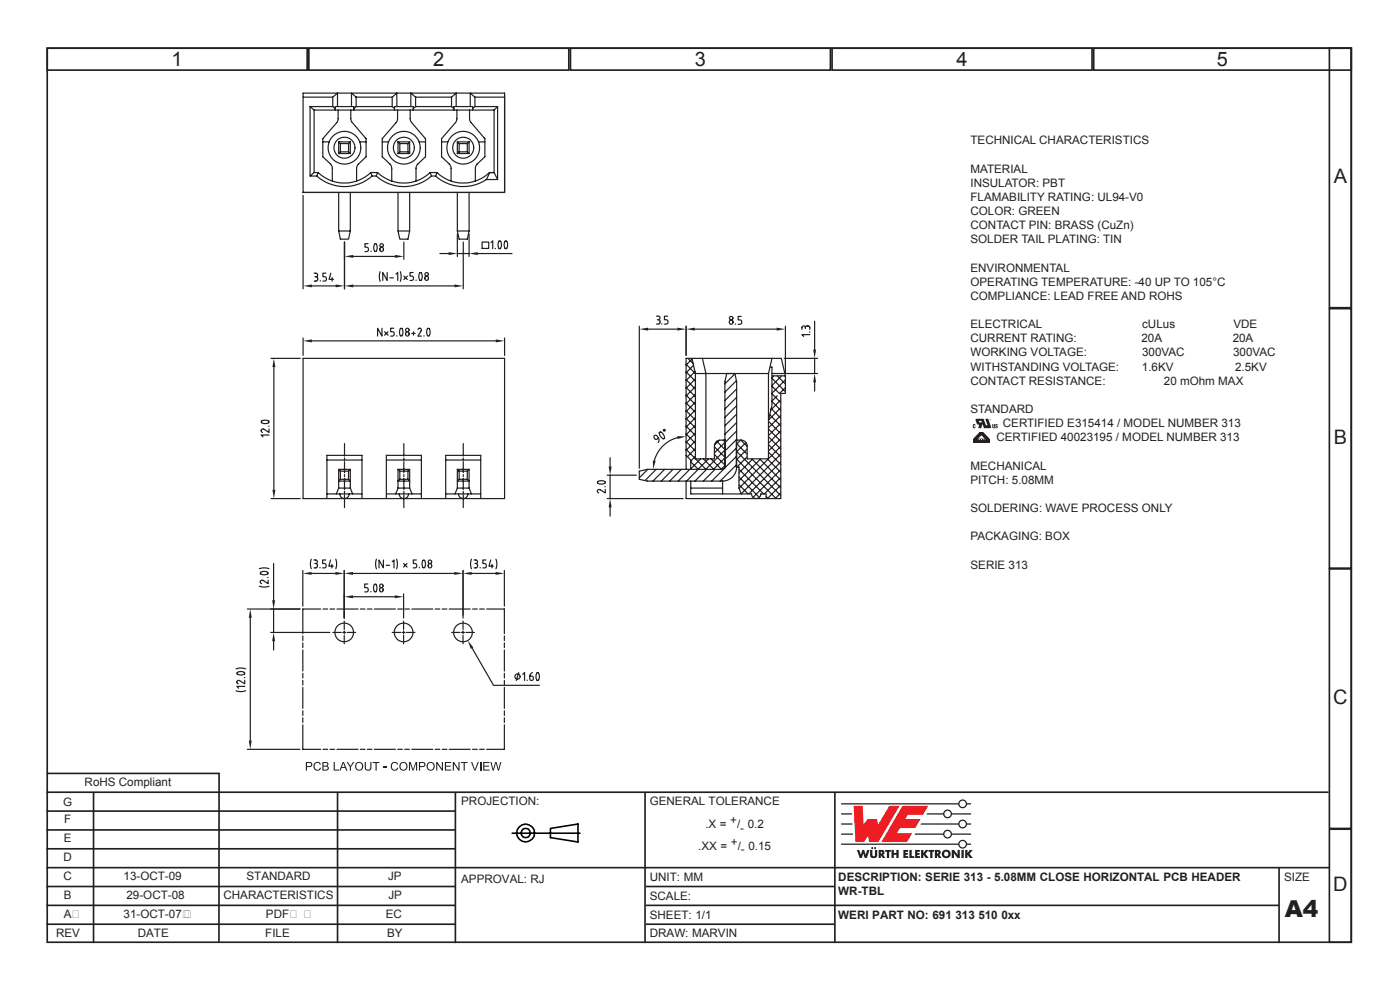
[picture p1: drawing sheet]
<svg xmlns="http://www.w3.org/2000/svg" width="297mm" height="210mm" viewBox="0 0 297 210" stroke-linecap="round" stroke-linejoin="round" font-family="sans-serif">
<g fill="none" stroke="#231f20" stroke-width=".35">
<path d="M10 10.2h276.7v189.7h-276.7zM10 10.2h55.2v4.7h-55.2zM65.5 10.2h55.2v4.7h-55.2zM121 10.2h55.2v4.7h-55.2zM176.5 10.2h55.2v4.7h-55.2zM232 10.2h54.7v4.7h-54.7zM282 10.2h4.7v55.1h-4.7zM282 65.5h4.7v55h-4.7zM282 120.7h4.7v55h-4.7zM9.8 168h272M9.8 176h86.7M9.8 172h86.7"/>
<path d="M9.9 164.1h36.7M19.8 168v32M46.5 164l-.1 36M71.6 168v32M96.6 168v32M136.8 168v32M177.1 168v32M282 175.9h4.7v24h-4.7zM9.8 192h86.7M9.8 188h86.7M9.8 196h86.7M9.8 184h272.2"/>
<path d="M9.8 180h86.7M137 192h134.3M137 188h40.1M137 196h40.1M271.3 184v16"/>
</g>
<g fill="none" stroke="#000" stroke-width=".34">
<path d="M108.6 176.7h14.4M116.8 175.7l5.8-.9v3.8l-5.8-.9z"/>
<circle cx="111.5" cy="176.7" r="1.88"/>
<circle cx="111.5" cy="176.7" r="1.02"/>
</g>
<g fill="#ee1d23">
<path d="M181.1 170.9h1.9l.2 4 .9-1.2h2l.2 1.3 2.4-4.1h2.1l-4.5 7.7h-1.9l-.2-1.3-.9 1.3h-1.8z"/>
<path d="M191.4 170.9h5.5l-1.1 1.9h-3.2l-.6 .9h3.3l-1.1 1.9h-3.3l-.6 1.1h3.2l-1.1 1.9h-5.4z"/>
</g>
<g fill="#231f20">
<path d="M181.8 180.3h.5l.3 1 .3-1h.4l.3 1 .4-1h.5l-.6 1.7h-.5l-.3-1-.3 1h-.4z"/>
<path d="M184.6 180.3h.5v1.2l.2 .1 .3-.1v-1.2h.5v1.1a.76 .76 0 0 1-.8 .6 .76 .76 0 0 1-.7-.6z"/>
<path d="M187.8 180.3h1.2v.4h-.4v1.3h-.5l.1-1.3h-.4z"/>
<path d="M189.1 180.3h.5v.6h.6v-.6h.5l-.1 1.7h-.4v-.7h-.6v.7h-.5z"/>
<path d="M191.6 180.3h1.1v.4h-.6v.2h.5v.4h-.5v.3h.6v.4h-1.1z"/>
<path d="M192.9 180.3h.5v1.3h.5v.4h-1z"/>
<path d="M194.1 180.3h1v.4h-.5v.2h.5v.4h-.5v.3h.6v.4h-1.1z"/>
<path d="M195.4 180.3h.5v.7l.5-.7h.6l-.7 .8 .7 .9h-.6l-.5-.7v.7h-.5z"/>
<path d="M197 180.3h1.2v.4h-.4v1.3h-.5v-1.3h-.3z"/>
<path d="M201.9 180.3h.5l.8 1-.1-1h.5v1.7h-.5l-.7-1.1v1.1h-.5z"/>
<path d="M204 180.3h.5v1.7h-.5z"/>
<path d="M204.7 180.3h.5v.7l.5-.7h.6l-.6 .8 .7 .9h-.6l-.6-.7v.7h-.5z"/>
<circle cx="185" cy="179.9" r=".22"/>
<circle cx="185.7" cy="179.9" r=".22"/>
</g>
<g fill="#231f20">
<path d="M186.4 180.3h.5a.55 .55 0 0 1 .7 .3 .55 .55 0 0 1-.3 .7l.5 .7h-.5l-.4-.6v.6h-.5zM186.9 180.7v.3h.2v-.2z" fill-rule="evenodd"/>
<path d="M198.3 180.3h.6a.55 .55 0 0 1 .6 .3 .55 .55 0 0 1-.2 .7l.4 .7h-.5l-.4-.6v.6h-.5zM198.8 180.7v.3h.2l.1-.2z" fill-rule="evenodd"/>
<path d="M199.8 181.1a.95 .95 0 0 1 1.9 0 .95 .95 0 0 1-1.9 0zM200.3 181.2a.5 .5 0 0 0 1 0 .5 .5 0 0 0-1 0z" fill-rule="evenodd"/>
</g>
<path d="M178.4 176.9h2.6M178.4 174.8h2.4M178.4 172.6h2.3" fill="none" stroke="#231f20" stroke-width=".27"/>
<g fill="#231f20">
<path d="M203.5 170.5a.7 .7 0 0 1 1.4 0 .7 .7 0 0 1-1.4 0zM178.4 170.4h24.9a.94 .94 0 0 1 .9-.8 .94 .94 0 0 1 1 .8h.8v.2h-.8a.94 .94 0 0 1-1 .9 .94 .94 0 0 1-.9-.9h-24.9z" fill-rule="evenodd"/>
<path d="M200.3 172.6a.7 .7 0 0 1 1.4 0 .7 .7 0 0 1-1.4 0zM196.7 172.5h3.4a.94 .94 0 0 1 .9-.8 .94 .94 0 0 1 1 .8h4v.3h-4a.94 .94 0 0 1-1 .8 .94 .94 0 0 1-.9-.8h-3.6z" fill-rule="evenodd"/>
<path d="M203.5 174.8a.7 .7 0 0 1 1.4 0 .7 .7 0 0 1-1.4 0zM195.4 174.7h7.9a.94 .94 0 0 1 .9-.9 .94 .94 0 0 1 1 .9h.8v.2h-.8a.94 .94 0 0 1-1 .8 .94 .94 0 0 1-.9-.8h-8z" fill-rule="evenodd"/>
<path d="M200.3 176.9a.7 .7 0 0 1 1.4 0 .7 .7 0 0 1-1.4 0zM194.2 176.8h5.9a.94 .94 0 0 1 .9-.8 .94 .94 0 0 1 1 .8h4v.3h-4a.94 .94 0 0 1-1 .8 .94 .94 0 0 1-.9-.8h-6.1z" fill-rule="evenodd"/>
<path d="M203.5 179.1a.7 .7 0 0 1 1.4 0 .7 .7 0 0 1-1.4 0zM178.4 178.9h24.9a.94 .94 0 0 1 .9-.8 .94 .94 0 0 1 1 .8h.8v.3h-.8a.94 .94 0 0 1-1 .8 .94 .94 0 0 1-.9-.8h-24.9z" fill-rule="evenodd"/>
</g>
<path d="M64.3 71.7v3.7M66.2 72.3h39M107 71.7v3.7" fill="none" stroke="#231f20" stroke-width=".25"/>
<g fill="#231f20">
<path d="M64.3 72.3l1.9-.3v.6z"/>
<path d="M105.2 72l1.8 .3-1.8 .3z"/>
</g>
<g fill="none" stroke="#231f20" stroke-width=".25">
<path d="M73.1 51.4v9.9M98.3 51.4v9.9M74.9 60.6h21.5M81 69.6v1.7l-.9-1.7v1.7M81.6 70.4l.7 .7M82.3 70.4l-.7 .7M83.5 69.6h-.6v.8h.4a.47 .47 0 0 1 .3 .4 .47 .47 0 0 1-.3 .5h-.4M84.2 71.2v.1M84.9 69.7l.2-.1a1.15 1.15 0 0 1 0 1.7l-.2-.1a1.58 1.58 0 0 1 0-1.5zM87.3 70.7h.8M87.7 70.4v.7M88.7 69.9a.37 .37 0 0 1 .5-.3 .37 .37 0 0 1 .1 .6l-.6 1.1h.7"/>
<path d="M89.9 71.2v.1M90.7 69.7l.2-.1a1.11 1.11 0 0 1 0 1.7l-.2-.1a1.58 1.58 0 0 1 0-1.5z"/>
<circle cx="86.4" cy="70.8" r=".44"/>
<circle cx="86.4" cy="70" r=".38"/>
</g>
<g fill="#231f20">
<path d="M73.1 60.6l1.8-.3v.7z"/>
<path d="M96.4 60.3l1.9 .3-1.9 .4z"/>
</g>
<g fill="none" stroke="#231f20" stroke-width=".25">
<path d="M73.1 51.4v3.6M74.9 54.4h8.9M80.7 57.6l-.2 .8 .2 1.3M82.1 57.8v1.7l-.9-1.7v1.7M82.7 58.9h.7M84 58.2l.4-.4v1.7M84.9 57.6l.2 .8-.2 1.3M85.7 58.6l.7 .7M85.7 51.4v3.6M86.4 58.6l-.7 .7M87.6 57.8h-.6v.8h.3a.47 .47 0 0 1 .4 .4 .47 .47 0 0 1-.4 .5h-.3M88.3 59.4v.1"/>
<path d="M89.1 57.8h.1a1.11 1.11 0 0 1 0 1.7l-.2-.1a1.46 1.46 0 0 1 .1-1.6z"/>
<circle cx="90.5" cy="59" r=".42"/>
<circle cx="90.5" cy="58.2" r=".37"/>
</g>
<g fill="#231f20">
<path d="M73.1 54.4l1.8-.3v.6z"/>
<path d="M83.8 54.1l1.9 .3-1.9 .3z"/>
</g>
<g fill="none" stroke="#231f20" stroke-width=".25">
<path d="M64.3 41.4v19.9M73.1 51.4v9.9M78.1 51.7h-.7v.7h.4a.48 .48 0 0 1 .4 .5 .48 .48 0 0 1-.4 .5h-.4M78.7 53.3v.1M79.5 51.8l.2-.1a1.15 1.15 0 0 1 0 1.7l-.2-.1a1.54 1.54 0 0 1 0-1.5zM66.2 60.6h5"/>
<circle cx="80.9" cy="52.9" r=".43"/>
<circle cx="81" cy="52.1" r=".38"/>
</g>
<g fill="#231f20">
<path d="M71.2 60.3l1.9 .3-1.9 .4z"/>
<path d="M64.3 60.6l1.9-.3v.7z"/>
</g>
<path d="M66.6 57.9h.4a.37 .37 0 0 1 .4 .4 .37 .37 0 0 1-.4 .4M66.8 58.7h.2M67 58.7a.47 .47 0 0 1 .4 .5 .47 .47 0 0 1-.4 .4h-.4M67.9 59.5v.1M69.1 57.9h-.6v.8h.4a.48 .48 0 0 1 .3 .5 .48 .48 0 0 1-.3 .4h-.4M70.2 57.9l-.4 1.4h.9M70.5 58.9v.7M57.5 76h6.2M58.1 77.9v26M57.5 105.8h6.2" fill="none" stroke="#231f20" stroke-width=".25"/>
<g fill="#231f20">
<path d="M57.8 103.9h.6l-.3 1.9z"/>
<path d="M58.1 76l.3 1.9h-.6z"/>
</g>
<path d="M93.3 53.8h1.9M97 49.6v4.8M97 53.8h2.5M99.5 49.6v4.8M101.4 53.8h7.2M55.5 89.3a1.14 1.14 0 0 1 1.6 .2 1.11 1.11 0 0 1-1.7 0zM57 90.4h.1M57.1 92.3h-1.7l.4 .4M57.1 91v.7l-1.1-.7a.38 .38 0 0 0-.6 .2 .38 .38 0 0 0 .3 .5" fill="none" stroke="#231f20" stroke-width=".25"/>
<g fill="#231f20">
<path d="M95.2 53.5l1.8 .3-1.8 .3z"/>
<path d="M99.5 53.8l1.9-.3v.6z"/>
</g>
<path d="M102.3 51.3h1.4v1.4h-1.4zM104.2 51.5l.3-.4v1.7M105.1 52.7v.1M105.8 51.2l.2-.1a1.13 1.13 0 0 1 0 1.7l-.2-.1a1.58 1.58 0 0 1 0-1.5zM107.1 51.2l.2-.1a1.13 1.13 0 0 1 0 1.7l-.2-.1a1.58 1.58 0 0 1 0-1.5zM64.2 121v7.6M66.1 121.6h5.1M73 121v10.1" fill="none" stroke="#231f20" stroke-width=".25"/>
<g fill="#231f20">
<path d="M71.2 121.3l1.8 .3-1.8 .3z"/>
<path d="M64.2 121.6l1.9-.3v.6z"/>
</g>
<path d="M66 118.6l-.1 .8 .1 1.2M66.6 118.8h.4a.37 .37 0 0 1 .3 .4 .37 .37 0 0 1-.3 .3M66.8 119.5h.2M67 119.5a.47 .47 0 0 1 .3 .5 .47 .47 0 0 1-.3 .5h-.4M69.1 118.8h-.7v.7h.4a.48 .48 0 0 1 .4 .5 .48 .48 0 0 1-.4 .5h-.4M70.1 118.8l-.3 1.3h.9M70.4 119.7v.8M71.2 118.6l.2 .8-.2 1.2M67.9 120.4v.1M73 126v5.1M74.9 126.6h8.9M85.6 126v5.1" fill="none" stroke="#231f20" stroke-width=".25"/>
<g fill="#231f20">
<path d="M73 126.6l1.9-.3v.6z"/>
<path d="M83.8 126.3l1.8 .3-1.8 .3z"/>
</g>
<g fill="none" stroke="#231f20" stroke-width=".25">
<path d="M73 121v10.1M74.9 121.6h21.5M78 123.9h-.6v.7h.3a.46 .46 0 0 1 .4 .5 .46 .46 0 0 1-.4 .5h-.3M78.7 125.5v.1M79.4 124l.2-.1a1.17 1.17 0 0 1 0 1.7l-.2-.1a1.58 1.58 0 0 1 0-1.5zM98.2 121v10.1"/>
<circle cx="80.9" cy="125.1" r=".44"/>
<circle cx="80.9" cy="124.3" r=".38"/>
</g>
<g fill="#231f20">
<path d="M73 121.6l1.9-.3v.6z"/>
<path d="M96.4 121.3l1.8 .3-1.8 .3z"/>
</g>
<g fill="none" stroke="#231f20" stroke-width=".25">
<path d="M79.9 118.6l-.2 .8 .2 1.2M81.3 118.8v1.7l-.9-1.7v1.7M81.9 119.9h.8M83.2 119.2l.4-.4v1.7M84.1 118.6l.2 .8-.2 1.2M85.6 119.5l.8 .8M86.4 119.5l-.8 .8M88.3 118.8h-.6v.7h.3a.47 .47 0 0 1 .4 .5 .47 .47 0 0 1-.4 .5h-.3M89.7 118.9l.2-.1a1.11 1.11 0 0 1 0 1.7l-.2-.1a1.69 1.69 0 0 1 0-1.5zM89 120.4v.1M98.2 121v9.5M100.1 121.6h5"/>
<path d="M107 121v7.6"/>
<circle cx="91.2" cy="119.2" r=".37"/>
<circle cx="91.2" cy="120" r=".43"/>
</g>
<g fill="#231f20">
<path d="M98.2 121.6l1.9-.3v.6z"/>
<path d="M105.1 121.3l1.9 .3-1.9 .3z"/>
</g>
<g fill="none" stroke="#231f20" stroke-width=".25">
<path d="M58 119.5v7.8M100 118.6l-.2 .8 .2 1.2M100.6 118.8h.3a.37 .37 0 0 1 .4 .4 .37 .37 0 0 1-.4 .3M100.8 119.5h.1M100.9 119.5a.47 .47 0 0 1 .4 .5 .47 .47 0 0 1-.4 .5h-.3M103.1 118.8h-.7v.7h.4a.47 .47 0 0 1 .4 .5 .47 .47 0 0 1-.4 .5h-.4M104.1 118.8l-.4 1.3h1M104.4 119.7v.8M105.2 118.6l.2 .8-.2 1.2M57.4 134.2h12.6M57.4 129.2h6.2M58 129.2v5"/>
<path d="M58 136v1.9M101.9 120.4v.1"/>
</g>
<g fill="#231f20">
<path d="M58 134.2l.4 1.8h-.7z"/>
<path d="M57.7 127.3h.7l-.4 1.9z"/>
</g>
<path d="M52.5 129.2h11.1M53.1 131.1v26M55 124.4l.8 .1 1.3-.1M55 120.6l.8-.1 1.3 .1M55.3 121.4a1.16 1.16 0 0 1 1.6 .2 1.11 1.11 0 0 1-1.7 0zM56.8 122.5h.1M56.9 123.1v.7l-1.1-.7a.38 .38 0 0 0-.6 .2 .38 .38 0 0 0 .3 .5M52.5 159h11.1" fill="none" stroke="#231f20" stroke-width=".25"/>
<g fill="#231f20">
<path d="M53.1 129.2l.3 1.9h-.6z"/>
<path d="M52.8 157.1h.6l-.3 1.9z"/>
</g>
<path d="M163.7 79.2h9.7M166.4 76h7M172.8 68.1v6.1M172.8 76v3.2M172.8 81.1v1.9M50.1 146.5l.8 .2 1.2-.2M50.1 141.9l.8-.2 1.2 .2M50.3 142.6a1.15 1.15 0 0 1 1.6 .2 1.17 1.17 0 0 1-1.7 0zM51.8 143.7h.1M51.9 145.6h-1.7l.4 .4M51.9 144.3v.7l-1.1-.6a.38 .38 0 0 0-.5 .1 .38 .38 0 0 0 .2 .5" fill="none" stroke="#231f20" stroke-width=".25"/>
<g fill="#231f20">
<path d="M172.8 79.2l.3 1.9h-.6z"/>
<path d="M172.5 74.2h.6l-.3 1.8z"/>
</g>
<path d="M145.6 69.2v6.2M147.4 69.8h17.4M166.6 69.2v9.9M170.9 69.5a.37 .37 0 0 0-.4-.4 .37 .37 0 0 0-.4 .4v.4M170.9 69.5a.48 .48 0 0 1 .4-.4 .48 .48 0 0 1 .5 .4v.4M170.9 69.5v.2M171.7 70.4h.1M171.8 71h-1.7l.4 .4" fill="none" stroke="#231f20" stroke-width=".25"/>
<g fill="#231f20">
<path d="M164.8 69.5l1.8 .3-1.8 .3z"/>
<path d="M145.6 69.8l1.8-.3v.6z"/>
</g>
<g fill="none" stroke="#231f20" stroke-width=".25">
<path d="M71.8 49l.4 1.7h1.7l.4-1.7M71.8 40.8v8.2M71.8 49h2.5M74.3 40.8v8.2M84.4 49h2.5l-.4 1.7h-1.7zM84.4 40.8v8.2M86.9 40.8v8.2M97 40.8v8.2M97 49l.4 1.7h1.7l.4-1.7M97 49h2.5M99.5 40.8v8.2M64.3 76h42.7v29.8h-42.7z"/>
<path d="M135.6 69.2v30.1M137.5 69.8h6.2M145.6 69.2v6.2M145.6 78.9l1.9 2M145.6 77.3l1.9 1.9M146 76l1 1.1M146.8 76l.7 3.2M146.8 76.2l-1.2 1.2M147.1 77.5l-1.5 1.6M147.4 78.8l-1.8 1.9M147.5 79.2v18.1M147.5 79.2h2.3"/>
<path d="M149.8 79.2l-.8-3.2h-3.4v23.6M149.8 79.2v18.1M154.2 79.2h1.7l.4 1.8v18.1a2.99 2.99 0 0 1-3 3M154.2 79.2l-.4 1.8v18.1l-.1 .3-.4 .2M154.2 79.2l-.1 .1M155.9 79.3l-2.1 2.1M156 68.7v.1M157.2 67.1h-.6v.8h.4a.48 .48 0 0 1 .4 .4 .48 .48 0 0 1-.4 .5h-.4M163.8 79.7h2.8M166.6 79.7v.1M166.6 79.7l-.9-3.7h-1.9l-.8 3.2v18.1h-4.5v-2.7l-.1-.5-.4-.5a2.35 2.35 0 0 0-1.8-.2v5.7h.6v4.4l.5 1.3M166.6 79.7v3.8h-1v22.3h-20v-3.7"/>
<path d="M69.4 97.6h7.4M71.8 99.6v3.9M71.8 99.6h2.5M71.8 99.6l.4 .3M72.2 99.9v1.8M73.1 94.1v2.6M73.1 97.1v.4M73.1 97.9v2.4M73.9 99.9v1.8M74.3 99.6l-.4 .3h-1.7M74.3 99.6v3.9M82 97.6h7.4"/>
<path d="M84.4 99.6h2.5l-.4 .3M84.4 99.6l.4 .3h1.7M84.4 99.6v3.9M84.8 99.9v1.8M85.7 94.1v2.6M85.7 97.1v.4M85.7 97.9v2.4M86.5 99.9v1.8M86.9 99.6v3.9M94.6 97.6h7.4M97 99.6v3.9M97 99.6h2.5"/>
<path d="M97 99.6l.4 .3M97.4 99.9h1.7M97.4 99.9v1.8M98.3 94.1v2.6M98.3 97.1v.4M98.3 97.9v2.4M99.1 99.9v1.8M99.5 99.6v3.9M99.5 99.6l-.4 .3M137.4 99.6l-1.8 1.7M139.2 99.6l-2.4 2.3M141 99.6l-2.5 2.5"/>
<path d="M142.8 99.6l-2.5 2.5M144.5 99.6l-2.4 2.5M145.6 96.6l.9 1v2M145.6 95.3l1.9 2M145.6 93.7l1.9 2M145.6 92l1.9 2M145.6 90.4l1.9 2M145.6 88.8l1.9 1.9M145.6 87.1l1.9 2M145.6 85.5l1.9 1.9M145.6 83.8l1.9 2M145.6 82.2l1.9 2"/>
<path d="M145.6 80.5l1.9 2M146.3 99.6l-2.4 2.5M146.5 98l1.6 1.6-2.5 2.5M147.5 97.3h4.1v-2.7l.1-.5 .3-.5a2.45 2.45 0 0 1 1.9-.2v5.8l-.6 .4M147.5 80.4l-1.9 2M147.5 82l-1.9 2M147.5 83.7l-1.9 1.9M147.5 85.3l-1.9 2M147.5 87l-1.9 1.9M147.5 88.6l-1.9 2M147.5 90.2l-1.9 2M147.5 91.9l-1.9 2"/>
<path d="M147.5 93.5l-1.9 2M147.5 95.2l-1.7 1.7M147.5 96.8l-1 1M147.5 97.3l2.3 2.3M148.7 97.3l-2.2 2.1M149.2 97.3l2.2 2.3M149.9 99.6l-2.5 2.5M150.3 97.3l-2.2 2.3M150.8 97.3l2.3 2.3M151.6 96.4l2.2 2.2M151.6 94.8l2.2 2.2M151.7 99.6l-2.5 2.5"/>
<path d="M152.1 93.6l1.7 1.8M152.6 93.4l-1 1M153.3 99.6h-15.9l-1.8 .3v1.8l1.8 .4h15.9M153.4 93.4l.4 .3M153.5 99.5l-2.5 2.6M153.8 93.8l-2.2 2.3M153.8 95.5l-4.1 4.1M153.8 97.1l-2.4 2.5M153.8 98.8l-.8 .8M156.2 80.8l-2.4 2.4M156.3 89.6l-2.5 2.5M156.3 86.1l-2.5 2.5"/>
<path d="M156.3 98.6l-3.5 3.5M156.3 93.2l-2.5 2.5M156.3 96.8l-2.6 2.5M156.3 95l-2.5 2.4M156.3 91.4l-2.5 2.5M156.3 87.8l-2.5 2.5M156.3 84.3l-2.5 2.5M156.3 82.5l-2.5 2.5M69.4 105.8v-9.2h7.4v9.2M69.4 104.8h7.4M72.1 104.8a.99 .99 0 0 0 1 1 .99 .99 0 0 0 1-1M72.2 101.7l-.4 .4h2.5l-.4-.4"/>
<path d="M72.2 101.7h1.7M73.1 100.7v.4M73.1 101.5v2.3M73.1 104.2v.4M73.1 105v2.7M74.3 103.5h-2.5l-.4 1.3M74.3 103.5l.5 1.3M82 105.8v-9.2h7.4v9.2M82 104.8h7.4M84.4 103.5h2.5l.5 1.3M84.4 103.5l-.5 1.3M84.7 104.8a.99 .99 0 0 0 1 1 .99 .99 0 0 0 1-1"/>
<path d="M84.8 101.7h1.7M84.8 101.7l-.4 .4h2.5l-.4-.4M85.7 100.7v.4M85.7 101.5v2.3M85.7 104.2v.4M85.7 105v2.7M94.6 105.8v-9.2h7.4v9.2M94.6 104.8h7.4M97 103.5h2.5M97 103.5l-.5 1.3M97.3 104.8a1 1 0 0 0 1 1 1 1 0 0 0 1-1M97.4 101.7h1.7"/>
<path d="M97.4 101.7l-.4 .4h2.5l-.4-.4M98.3 100.7v.4M98.3 101.5v2.3M98.3 104.2v.4M98.3 105v2.7M99.5 103.5l.5 1.3M146.5 102.1v2.7h12.9a.99 .99 0 0 0 1 1 .99 .99 0 0 0 1-1h1.1v1M146.5 103.5h6.8M153.3 102.1v2.7M64.2 134.9v1M64.2 136.4v1M64.2 137.9v4.4"/>
<path d="M68 129.2h-3.8v5.2M68.5 129.2h1M70 129.2h1M70.6 134.2h1.8M71.5 129.2h4.5M72.7 134.2h.6M73 131.7v1.8M73 133.8v.7M73 134.8v1.8M73.7 134.2h1.7M76.4 129.2h1M77.9 129.2h1"/>
<path d="M79.4 129.2h4.5M83.2 134.2h1.8M84.4 129.2h1M85.3 134.2h.6M85.6 131.7v1.8M85.6 133.8v.7M85.6 134.8v1.8M85.9 129.2h1M86.2 134.2h1.8M87.4 129.2h4.4M92.3 129.2h1M93.8 129.2h1"/>
<path d="M95.3 129.2h4.5M95.8 134.2h1.8M97.9 134.2h.6M98.2 131.7v1.8M98.2 133.8v.7M98.2 134.8v1.8M98.8 134.2h1.8M100.3 129.2h1M101.7 129.2h1M103.2 129.2h3.8v5.2M107 134.9v1M107 136.4v1"/>
<path d="M107 137.9v4.4M64.2 153.7v5.3h3.8M64.2 142.8v1M64.2 144.3v1M64.2 145.8v4.5M64.2 150.8v1M64.2 152.3v.9M68.5 159h1M70 159h1M71.5 159h4.5M76.4 159h1M77.9 159h1"/>
<path d="M79.4 159h4.5M84.4 159h1M85.9 159h1M87.4 159h4.4M92.3 159h1M93.8 159h1M95.3 159h4.5M100.3 159h1M101.7 159h1M107 153.7v5.3h-3.8M107 142.8v1M107 144.3v1"/>
<path d="M107 145.8v4.5M107 150.8v1M107 152.3v.9"/>
<circle cx="155.1" cy="68.3" r=".43"/>
<circle cx="155.1" cy="67.5" r=".38"/>
</g>
<g fill="#231f20">
<path d="M143.7 69.5l1.9 .3-1.9 .3z"/>
<path d="M135.6 69.8l1.9-.3v.6z"/>
</g>
<g fill="none" stroke="#231f20" stroke-width=".25">
<path d="M163.3 77.9h.5v8l-.8 3.3M164.2 79.7l-.4 .4M164.9 79.7l1.7 1.8M165.8 79.7l-2 2.1M166.5 79.7l.1 .1M143.7 92.8a7 7 0 0 0-4.9 4.9M156.3 99v.1M156.3 97.4l8.3 8.4M156.3 95.8l9.3 9.3M156.3 94.1l2.2 2.2M156.8 99.5l5.2 5.3M157.1 93.4l-.8 .8"/>
<path d="M157.2 93.4l1.3 1.3M158.3 93.9l-2 2M158.5 95.3l-2.2 2.2M158.5 96.9l-2.2 2.2M159.5 97.3l6.1 6.2M159.7 97.3l-2.9 3M161.1 97.3l4.5 4.5M161.4 97.3l-4.6 4.6M162.8 97.3l2.8 2.9M163 95.9l2.6 2.6M163 94.3l2.6 2.6M163 92.6l2.6 2.6"/>
<path d="M163 91l2.6 2.6M163 89.4l2.6 2.6M163.3 88l2.3 2.3M163.6 86.6l2 2.1M163.8 85.2l1.8 1.8M163.8 83.5l1.8 1.9M163.8 81.9l1.5 1.6M163.8 80.2l2.8 2.9M164.9 83.9l-1.1 1.2M165.6 84.8l-2.1 2.2M165.6 86.5l-2.6 2.6M165.6 88.1l-2.6 2.6"/>
<path d="M165.6 89.8l-2.6 2.6M165.6 91.4l-2.6 2.6M165.6 93.1l-2.6 2.6M165.6 94.7l-8.8 8.9M165.6 96.3l-8.4 8.4M165.6 98l-6.7 6.8M165.6 99.6l-5.8 5.9M166.6 80.6l-2.8 2.8M166.6 82.2l-1.2 1.3M156.8 102.8l1.9 2M156.8 101.2l4.3 4.3M162.5 105.3l.5 .5"/>
<path d="M165.6 101.3l-3.4 3.5M165.6 102.9l-2.8 2.9M165.6 104.6l-1.2 1.2"/>
</g>
<g fill="#231f20">
<path d="M143.7 92.5l1.9 .1-1.9 .5z"/>
<path d="M138.5 97.7l.6 .1-.5 1.8z"/>
</g>
<g fill="none" stroke="#231f20" stroke-width=".25">
<path d="M129.4 97.1v1.9M139.7 92.9l-.3 .3a.42 .42 0 0 1-.6-.1 .42 .42 0 0 1 0-.6 .42 .42 0 0 1 .6 0 1.03 1.03 0 0 1 .2 1.4M140 91.6a1.16 1.16 0 0 1 .9 1.4 1.11 1.11 0 0 1-.9-1.4zM128.8 100.8h6.2M128.8 105.8h16.1M129.4 100.8v5M129.4 107.6v1.9"/>
<circle cx="140.9" cy="91.3" r=".19"/>
</g>
<g fill="#231f20">
<path d="M129.1 99h.6l-.3 1.8z"/>
<path d="M129.4 105.8l.3 1.8h-.6z"/>
</g>
<g fill="none" stroke="#231f20" stroke-width=".25">
<path d="M64.3 19.8h42.7v21h-42.7zM64.3 20.6h6.3M65.8 22.6h4.8l.5 .4M65.8 22.6l.8 .7v13.3l-.8 .7h1.4M65.8 22.6v14.7M66.6 36.6h.9l-.3 .7M66.7 23.3h38.1M67.2 37.3a8.8 8.8 0 0 0 11.7 0M67.5 36.6a8.1 8.1 0 0 0 11.1 0M68.5 30.1h1.3M70.6 22.6v-2l1-.8v2.8M71.1 23.3v-.7h4v.7"/>
<path d="M71.7 23.3l-.1 2.5-3.1 3.6v3.9l1.9 1.9 .1 3.2M71.8 30.1l.4 .4h1.7M71.8 30.1h2.5M71.8 30.1v2.5M72.2 32.2h1.7M72.2 32.2l-.4 .4M72.2 30.5v1.7M73.9 32.2l.4 .4h-2.5M73.9 30.5v1.7M74.3 30.1l-.4 .4M74.3 30.1v2.5M74.4 23.3l.1 2.4 3.2 3.7v3.9l-1.9 1.9-.2 3.2"/>
<path d="M75.6 20.6l-1-.8v2.8M75.6 22.6h7.6M75.6 20.6h7.6M75.6 22.6l-.5 .4M75.6 20.6v2M76.3 30.1h1.4M78.6 36.6l.3 .7M78.6 36.6h1.5M79.8 37.3a8.8 8.8 0 0 0 11.7 0M80.1 36.6a8.1 8.1 0 0 0 11.1 0M80.1 36.6l-.3 .7h-.9M81.1 30.1h1.3"/>
<path d="M83.2 22.6v-2l1-.8v2.8M83.2 22.6l.5 .4M83.7 23.3v-.7h4v.7M84.3 23.3l-.1 2.5-3.1 3.6v3.9l1.9 1.9 .1 3.2M84.4 30.1l.4 .4h1.7M84.4 30.1h2.5M84.4 30.1v2.5M84.8 32.2h1.7M84.8 32.2l-.4 .4M84.8 30.5v1.7M86.5 32.2l.4 .4h-2.5M86.5 30.5v1.7"/>
<path d="M86.9 30.1l-.4 .4M86.9 30.1v2.5M87 23.3l.2 2.4 3.1 3.7v3.9l-1.9 1.9-.1 3.2M88.2 20.6v2h7.6M88.2 20.6h7.6M88.2 20.6l-1-.8v2.8M88.2 22.6l-.5 .4M88.9 30.1h1.4M91.2 36.6l.3 .7h.9M91.2 36.6h1.5a8.1 8.1 0 0 0 11.1 0M92.4 37.3a8.7 8.7 0 0 0 10.8 .8M92.7 36.6l-.3 .7"/>
<path d="M93.7 30.1h1.3M95.8 20.6l1-.8v2.8M95.8 22.6l.5 .4M95.8 20.6v2M96.3 23.3v-.7h4v.7M96.9 23.3l-.1 2.5-3.1 3.6v3.9l1.9 1.9 .1 3.2M97 30.1l.4 .4h1.7M97 30.1h2.5M97 30.1v2.5M97.4 32.2l-.4 .4M97.4 32.2h1.7M97.4 30.5v1.7"/>
<path d="M99.1 32.2l.4 .4h-2.5M99.1 30.5v1.7M99.5 30.1l-.4 .4M99.5 30.1v2.5M99.6 23.3l.1 2.4 3.2 3.7v3.9l-2 1.9-.1 3.2M100.8 20.6l-1-.8v2.8M100.8 22.6h4.8M100.8 20.6h6.2M100.8 22.6l-.5 .4M100.8 20.6v2M101.5 30.1h1.4M103.2 38.1h2.4"/>
<path d="M103.8 36.6h1l.8 1.5M103.8 36.6l-.6 1.5M103.8 36.6h1M104.8 23.3v13.3M105.6 22.6v15.5M105.6 22.6l-.8 .7M107 20.1v20.7h-42.7M149 76h14.8M149.8 79.2h13.2M126.8 102.1a1.11 1.11 0 0 1 1.6 .2 1.15 1.15 0 0 1-1.7 0zM128.3 103.2h.1M128.4 103.8v.8l-1.1-.7a.38 .38 0 0 0-.5 .2 .38 .38 0 0 0 .2 .5"/>
<path d="M100.2 137.5l4.5 7.9h9.7M110.1 142.7l-.6 1.6M110.9 143.1l.4-.4v1.6M111.8 144.3h.1M113 142.7a1.06 1.06 0 0 0-.4 1.6 .46 .46 0 0 0 .6-.4 .46 .46 0 0 0-.4-.5h-.4M113.9 142.8l.2-.1a1.11 1.11 0 0 1 0 1.6h-.2a1.54 1.54 0 0 1 0-1.5z"/>
<circle cx="73.1" cy="31.3" r="3.5"/>
<circle cx="73.1" cy="31.3" r="2.24"/>
<circle cx="85.7" cy="31.3" r="2.24"/>
<circle cx="85.7" cy="31.3" r="3.5"/>
<circle cx="98.3" cy="31.3" r="3.5"/>
<circle cx="98.3" cy="31.3" r="2.24"/>
<circle cx="73" cy="134.2" r="1.98"/>
<circle cx="85.6" cy="134.2" r="1.99"/>
<circle cx="98.2" cy="134.2" r="1.98"/>
<circle cx="109.8" cy="143.5" r=".56"/>
</g>
<path d="M99.2 135.9l1.2 1.4-.5 .3z" fill="#231f20"/>
<g fill="#231f20">
<path d="M66.8 161.8a.79 .79 0 0 1 1.3 .3l-.3 .1a.6 .6 0 0 0-.8-.3 .6 .6 0 0 0-.2 .9 .55 .55 0 0 0 .5 .5 .55 .55 0 0 0 .6-.5l.2 .1a.87 .87 0 0 1-1.2 .5 .87 .87 0 0 1-.3-1.4z"/>
<path d="M70.8 161.6h.2v1.6h.9v.3h-1.1z"/>
<path d="M73.5 161.6h.3l.6 .9 .5-.9h.3l-.7 1.1v.8h-.3v-.8z"/>
<path d="M77.4 161.6h.2v1.1a.48 .48 0 0 0 .5 .6 .48 .48 0 0 0 .5-.6v-1.1h.2v1.1a.72 .72 0 0 1-.7 .8 .72 .72 0 0 1-.7-.8z"/>
<path d="M79.1 161.6h1.4v.3h-.6v1.6h-.2v-1.6h-.6z"/>
<path d="M81.3 162.7h.7v.2h-.7z"/>
<path d="M83.2 161.8a.79 .79 0 0 1 1.3 .3l-.3 .1a.61 .61 0 0 0-.8-.3 .61 .61 0 0 0-.2 .9 .55 .55 0 0 0 .5 .5 .55 .55 0 0 0 .6-.5l.2 .1a.87 .87 0 0 1-1.3 .5 .87 .87 0 0 1-.2-1.4z"/>
<path d="M86.8 161.6h.3l.5 1.6 .6-1.6h.3v1.9h-.2v-1.6l-.6 1.6h-.2l-.5-1.6v1.6h-.2z"/>
<path d="M92.5 161.6h.3l.9 1.5v-1.5h.3v1.9h-.3l-.9-1.5v1.5h-.3z"/>
<path d="M94.4 161.6h1.3v.3h-1.1v.5h1v.2h-1v.6h1.1v.3h-1.3z"/>
<path d="M96.1 161.6h.2l1 1.5v-1.5h.2v1.9h-.3l-.9-1.5v1.5h-.2z"/>
<path d="M97.8 161.6h1.4v.3h-.6v1.6h-.2v-1.6h-.6z"/>
<path d="M99.9 161.6h.3l.5 1.7 .6-1.7h.3l-.7 1.9h-.3z"/>
<path d="M101.8 161.6h.3v1.9h-.3z"/>
<path d="M102.5 161.6h1.3v.3h-1.1v.5h1v.2h-1v.6h1.2v.3h-1.4z"/>
<path d="M104 161.6h.3l.3 1.6 .5-1.6h.2l.4 1.6 .4-1.6h.3l-.5 1.9h-.3l-.4-1.6-.4 1.6h-.3z"/>
<path d="M64.9 161.6h.7a.56 .56 0 0 1 .7 .6 .56 .56 0 0 1-.7 .5h-.5v.8h-.2zM65.1 161.9v.6h.7a.33 .33 0 0 0 .2-.4 .33 .33 0 0 0-.4-.2z"/>
<path d="M68.4 161.6h.7a.46 .46 0 0 1 .5 .3 .46 .46 0 0 1-.2 .6 .51 .51 0 0 1 .3 .6 .51 .51 0 0 1-.6 .4h-.7zM68.6 161.9v.5h.4a.3 .3 0 0 0 .4-.3 .3 .3 0 0 0-.4-.2zM68.6 162.6v.6h.8a.33 .33 0 0 0 .1-.4 .33 .33 0 0 0-.4-.2z"/>
<path d="M72.7 161.6h.3l.7 1.9h-.3l-.2-.6h-.7l-.2 .6h-.3zM72.8 161.8l-.3 .9h.6z"/>
<path d="M75.3 162.6a.9 .9 0 0 1 1.8 0 .9 .9 0 0 1-1.8 0zM75.8 162a.69 .69 0 0 0-.1 1 .69 .69 0 0 0 1-.1 .69 .69 0 0 0 0-.9 .69 .69 0 0 0-.9 0z"/>
<path d="M84.7 162.6a.9 .9 0 0 1 1.8 0 .9 .9 0 0 1-1.8 0zM85.1 162a.69 .69 0 0 0 0 1 .69 .69 0 0 0 1-.1 .69 .69 0 0 0 0-.9 .69 .69 0 0 0-1 0z"/>
<path d="M88.9 161.6h.7a.56 .56 0 0 1 .7 .6 .56 .56 0 0 1-.7 .5h-.5v.8h-.2zM89.1 161.9v.6h.7a.33 .33 0 0 0 .2-.4 .33 .33 0 0 0-.4-.2z"/>
<path d="M90.5 162.6a.9 .9 0 0 1 1.8 0 .9 .9 0 0 1-1.8 0zM90.9 162a.69 .69 0 0 0 0 1 .69 .69 0 0 0 1-.1 .69 .69 0 0 0-.1-.9 .69 .69 0 0 0-.9 0z"/>
</g>
<path d="M139.3 67.1h.4a.38 .38 0 0 1 .3 .3 .38 .38 0 0 1-.3 .4M139.5 67.8h.2M139.7 67.8a.47 .47 0 0 1 .3 .5 .47 .47 0 0 1-.3 .4h-.4M140.4 68.7h.1M141.6 67.1h-.6v.7h.3a.47 .47 0 0 1 .4 .5 .47 .47 0 0 1-.4 .4h-.3" fill="none" stroke="#231f20" stroke-width=".25"/>
<path d="M208.1 91.9h.2l1.4 1.5v.3h-3v-.3z" fill="none" stroke="#231f20" stroke-width=".75"/>
<path d="M208 91.9h.4l1.4 1.5v.3h-3.1l-.1-.3z" fill="none" stroke="#231f20" stroke-width=".35"/>
<g fill="#231f20">
<path d="M207.2 93h.2l.1 .3 .1-.3h.3l-.3 .5h-.2z"/>
<path d="M208.6 93h.6l-.3 .1 .3 .1-.3 .1h.3v.2h-.6z"/>
<path d="M211.2 90h.3l.2 .2h-.4a.33 .33 0 0 1 .3 .4 .33 .33 0 0 1-.4 .2l-.1-.3 .4 .1-.3-.3z"/>
<path d="M210.5 90h.2l.1 .7 .1-.7h.2l-.2 .8-.4-.1z"/>
<path d="M206.5 90h.4v.3h-.2v-.2l-.1 .1v.5l.3-.2-.1 .3-.4-.1z"/>
<path d="M210 88.9l.1 .2z"/>
<path d="M207.9 93a.35 .35 0 0 1 .5 0 .35 .35 0 0 1 .1 .4l-.6 .1zM208.1 93.1v.2h.2v-.1z"/>
<path d="M209.9 89a.16 .16 0 0 1 .3 0 .16 .16 0 0 1-.3 0zM209.9 89a.19 .19 0 0 0 .3 0 .19 .19 0 0 0-.3 0z"/>
<path d="M207.6 89.3h.6l.1 .3h-.5zM207 88.9l-.1 .2 .4 .9 .4 .1-.2 .7h.7l.2-.7 .3 .7h1.5l.1-.3-.7-1.7h-.6l.5 1.4h-.3l-.6-1.4z"/>
</g>
<text font-size="4.9" fill="#231f20" x="272.6" y="194.5">A4</text>
<g font-size="4.2" fill="#231f20">
<text x="36.4" y="14">1</text>
<text x="91.9" y="14">2</text>
<text x="147.4" y="14">3</text>
<text x="202.9" y="14">4</text>
<text x="258.2" y="14">5</text>
<text x="282.9" y="38.8">A</text>
<text x="282.9" y="94.1">B</text>
<text x="282.8" y="149.3">C</text>
<text x="282.8" y="189">D</text>
</g>
<g font-size="2.5" fill="#231f20">
<text x="205.9" y="30.6">TECHNICAL CHARACTERISTICS</text>
<text x="205.9" y="36.6">MATERIAL</text>
<text x="205.9" y="39.6">INSULATOR: PBT</text>
<text x="205.9" y="42.6">FLAMABILITY RATING: UL94-V0</text>
<text x="205.9" y="45.6">COLOR: GREEN</text>
<text x="205.9" y="48.6">CONTACT PIN: BRASS (CuZn)</text>
<text x="205.9" y="51.6">SOLDER TAIL PLATING: TIN</text>
<text x="205.9" y="57.6">ENVIRONMENTAL</text>
<text x="205.9" y="60.6">OPERATING TEMPERATURE: -40 UP TO 105°C</text>
<text x="205.9" y="63.6">COMPLIANCE: LEAD FREE AND ROHS</text>
<text x="205.9" y="69.6">ELECTRICAL</text>
<text x="242.3" y="69.6">cULus</text>
<text x="261.7" y="69.6">VDE</text>
<text x="205.9" y="72.6">CURRENT RATING:</text>
<text x="205.9" y="75.6">WORKING VOLTAGE:</text>
<text x="242.2" y="72.6">20A</text>
<text x="242.3" y="75.6">300VAC</text>
<text x="261.5" y="72.6">20A</text>
<text x="261.6" y="75.6">300VAC</text>
<text x="205.9" y="78.6">WITHSTANDING VOLTAGE:</text>
<text x="205.9" y="81.6">CONTACT RESISTANCE:</text>
<text x="242.2" y="78.6">1.6KV</text>
<text x="246.9" y="81.6">20 mOhm MAX</text>
<text x="262" y="78.6">2.5KV</text>
<text x="205.9" y="87.6">STANDARD</text>
<text x="211.4" y="93.6">CERTIFIED 40023195 / MODEL NUMBER 313</text>
<text x="212.7" y="90.6">CERTIFIED E315414 / MODEL NUMBER 313</text>
<text x="205.9" y="99.6">MECHANICAL</text>
<text x="205.9" y="102.6">PITCH: 5.08MM</text>
<text x="205.9" y="108.6">SOLDERING: WAVE PROCESS ONLY</text>
<text x="205.9" y="114.6">PACKAGING: BOX</text>
<text x="205.9" y="120.6">SERIE 313</text>
<text x="17.9" y="166.8">RoHS Compliant</text>
<text x="13.4" y="171">G</text>
<text x="97.8" y="170.8">PROJECTION:</text>
<text x="137.8" y="170.8">GENERAL TOLERANCE</text>
<text x="13.5" y="178.7">E</text>
<text x="13.6" y="174.6">F</text>
<text x="149.6" y="175.6">.X =</text>
<text x="154.9" y="174.8">+</text>
<text x="155.1" y="179.4">+</text>
<text x="156.4" y="175.6">/ 0.2</text>
<text x="157" y="176.4">-</text>
<text x="13.5" y="182.7">D</text>
<text x="148.1" y="180.2">.XX =</text>
<text x="156.5" y="180.2">/ 0.15</text>
<text x="157.2" y="181">-</text>
<text x="13.5" y="186.7">C</text>
<text x="13.5" y="190.8">B</text>
<text x="26.2" y="186.7">13-OCT-09</text>
<text x="26.8" y="190.8">29-OCT-08</text>
<text x="47.4" y="190.8">CHARACTERISTICS</text>
<text x="52.3" y="186.7">STANDARD</text>
<text x="82.3" y="186.7">JP</text>
<text x="82.4" y="190.8">JP</text>
<text x="97.8" y="187.3">APPROVAL: RJ</text>
<text x="137.8" y="186.8">UNIT: MM</text>
<text x="137.8" y="190.9">SCALE:</text>
<text x="177.8" y="186.8">DESCRIPTION: SERIE 313 - 5.08MM CLOSE HORIZONTAL PCB HEADER</text>
<text x="177.8" y="189.8">WR-TBL</text>
<text x="272.4" y="186.8">SIZE</text>
<text x="13.5" y="194.8">A</text>
<text x="26.2" y="194.8">31-OCT-07</text>
<text x="56.4" y="194.8">PDF</text>
<text x="81.8" y="194.8">EC</text>
<text x="137.8" y="194.8">SHEET: 1/1</text>
<text x="177.8" y="194.8">WERI PART NO: 691</text>
<text x="202.7" y="194.8">313</text>
<text x="207.6" y="194.8">510</text>
<text x="212.4" y="194.8">0xx</text>
<text x="11.9" y="198.8">REV</text>
<text x="29.2" y="198.8">DATE</text>
<text x="56.3" y="198.8">FILE</text>
<text x="82.1" y="198.8">BY</text>
<text x="137.8" y="198.8">DRAW: MARVIN</text>
</g>
</svg>
